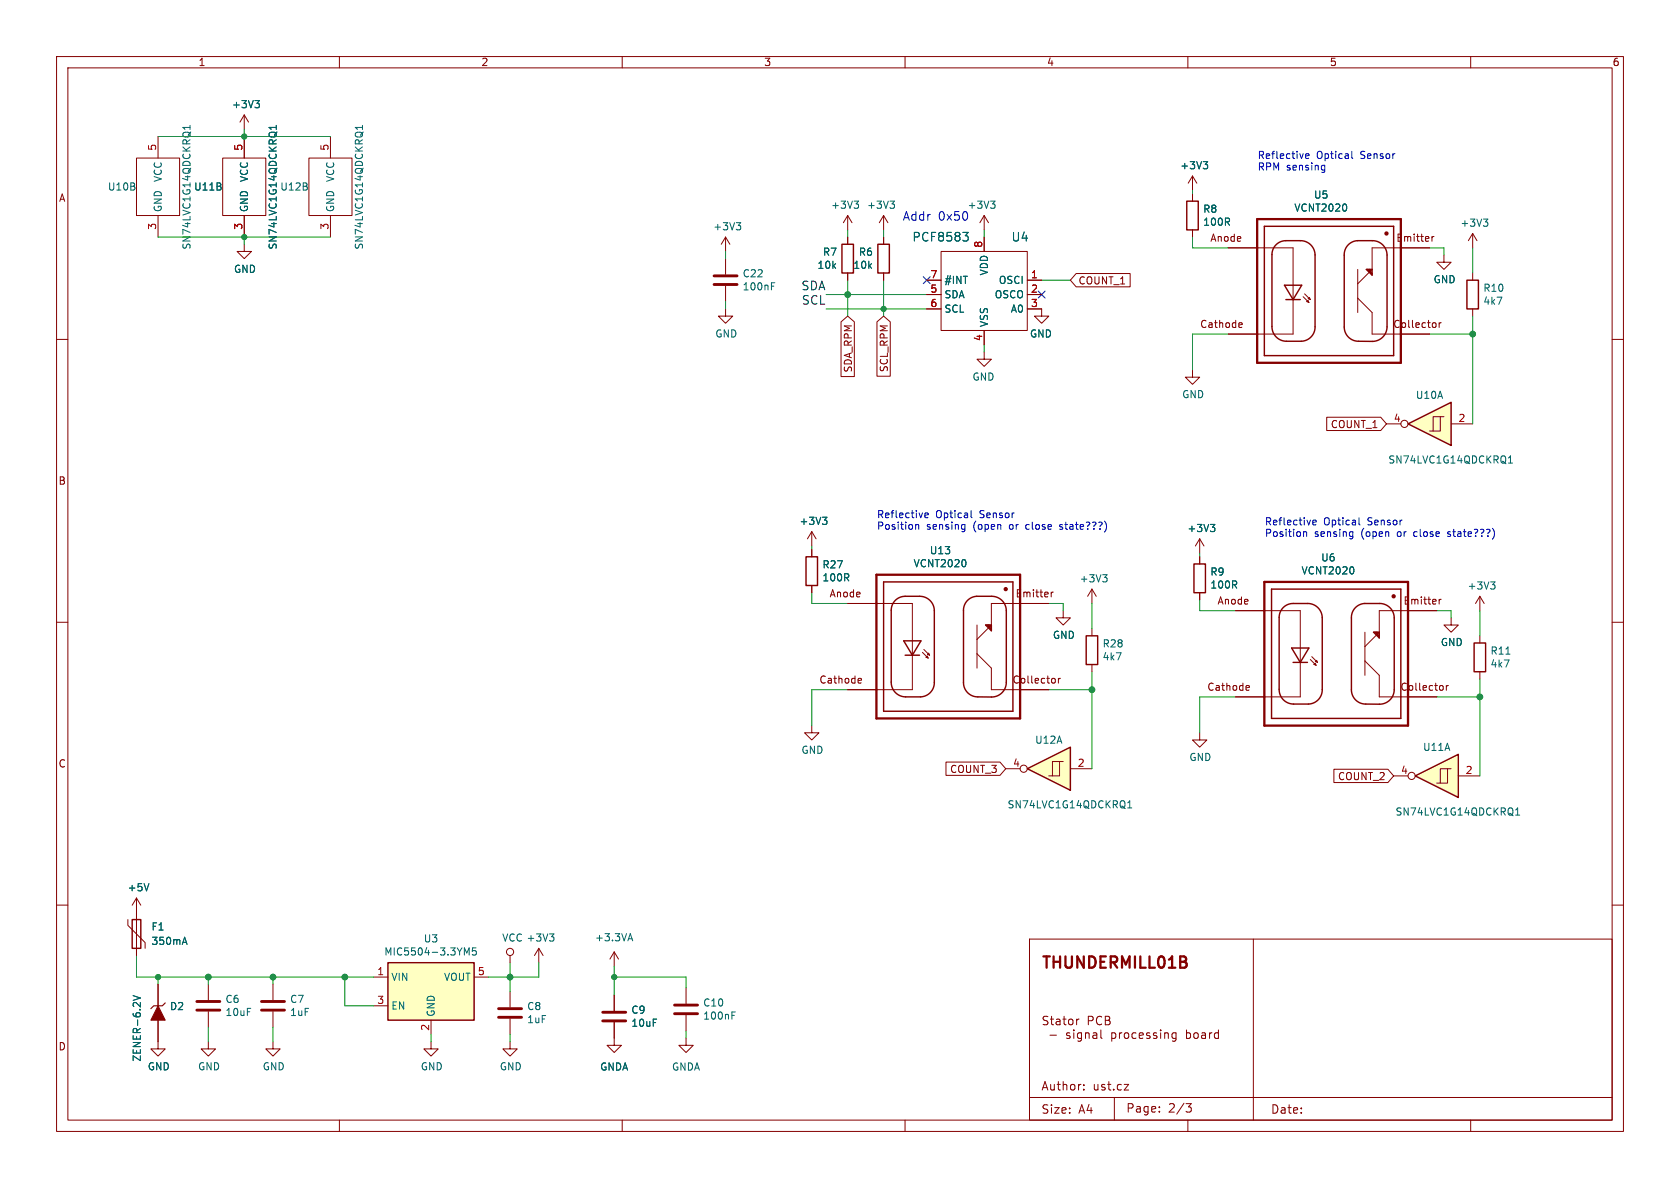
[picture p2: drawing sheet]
<svg xmlns="http://www.w3.org/2000/svg" width="297mm" height="210mm" viewBox="0 0 297 210" stroke-linecap="round" stroke-linejoin="round" font-family="sans-serif">
<g fill="none" stroke="#840000" stroke-width=".18">
<path d="M10 10h277v190h-277zM12 12h273v186h-273zM60 10v2M110 10v2M160 10v2M210 10v2M260 10v2M24.1 27.9h7.6v10.2h-7.6zM27.9 24.1v3.8M27.9 38.1v3.8M39.4 27.9h7.6v10.2h-7.6zM43.2 24.1v3.8"/>
<path d="M43.2 38.1v3.8M10 60h2M43.2 43.2v1.3h1.2l-1.2 1.2-1.3-1.2h1.3M285 60h2M174 62.2v1.3h-1.3l1.3 1.3 1.3-1.3h-1.3M143.5 94v2.5M143.5 97.2v1.2M143.5 94l-.8 1.3M143.5 94l.8 1.3M10 110h2M143.5 103.5v1.3M149.9 106.7h11.4v15.2h-11.4"/>
<path d="M151.9 119.9l.3 .1 .1 .2-.6 .1M163.1 115.3l1 1M163.3 114.8l1 1M163.7 116.2l.2-.2 .2 .3zM164 115.7l.2-.2 .1 .3zM172.7 115.6l2.6 2.5v3.8h10.1M172.7 110.5v7.6M174.8 110.5h.2v.2M185.4 106.7h-10.1v3.8l-2.6 2.5M185.8 104.7v.8M186.2 104.7l-.4 .2M186.4 120l.2 .2-.2 .5"/>
<path d="M187.1 119.9v.9M187.5 119.9l-.4 .3M188 108v1.2h1.2l-1.2 1.3-1.3-1.3h1.3M193 104.1v2.6M193 111.1v1.3M193 117.5v1.2M193 104.1l-.7 1.3M193 104.1l.8 1.3M285 110h2M143.5 128.3v1.2h1.3l-1.3 1.3-1.3-1.3h1.3M152.2 120.7l-.3 .1M10 160h2"/>
<path d="M285 160h2M36.8 174v2.8M36.8 178.8v2.8M48.3 174v2.8M48.3 178.8v2.8M182 166h103v32h-103zM185.3 179.7h-.6l-.3 .2 .1 .4 .5 .1M185.9 179.7v1.2M188.1 179.7v1.2M194.8 179.8a.6 .6 0 0 0-.8 0 .6 .6 0 0 0-.2 .7M221.6 166v32M36.8 184.2v1.2h1.3l-1.3 1.3-1.2-1.3h1.2"/>
<path d="M48.3 184.2v1.2h1.2l-1.2 1.3-1.3-1.3h1.3M60 198v2M110 198v2M160 198v2M182 194h103M185.7 180.2h.6M186.8 180.2h.5l.1 1M187.9 180.2h.6M188.9 180.4l.3-.2h.3l.2 .2M189.2 183.4l-.2 .2-.5-.1M189.8 182.6v1M190.3 180.2v1"/>
<path d="M190.8 180.2h-.3l-.2 .2M191.2 182.6h-.4l-.3 .3v.4l.1 .2h.6M191.2 182.6v1.2l-.3 .3-.4-.1M191.6 192.6v.1M191.6 191.8v.1M191.9 182.6v1M192.5 182.8v.8M193 180.4l.3-.2-.1-.4-.2-.1h-.6v1.5M193.2 183.4l.2 .2 .5-.1M193.9 182.8v.8M194.6 183.4l.2 .2M195.4 180.4h.5"/>
<path d="M195.9 180.4l.3-.3-.1-.3-.2-.1h-.5v1.5M195.9 180.4h.2M196.5 182.6v1.5M197 182.6l.3 .3v.4l-.3 .3-.5-.1M197 194v4M197.9 182.6v1M198.3 182.6h-.3l-.1 .3M198.7 191.7h.8l-.8 1h.8M198.8 182.7l.2-.1 .5 .1v.6l-.1 .2-.4 .1-.2-.2zM200.8 182.6h-.4l-.3 .3v.4l.2 .2h.5M201.9 182.6h-.3l-.2 .2 .1 .7 .4 .1M202.1 182.9l-.7 .2"/>
<path d="M205 196.5v.1M205 195.7v.1M207.9 183.8l-.3 .3-.3-.1M209.7 195.1h.9l-.5 .6 .4 .1 .1 .5-.3 .3h-.4M209.8 182.1v1.5M209.8 183.5l.1 .1M209.9 182.6h-.1M210 198v2M260 198v2"/>
</g>
<g fill="none" stroke="#840000" stroke-width=".25">
<path d="M142.5 98.4h2v5.1h-2zM156.2 102.9h22.9v22.8h-22.9zM158.3 106.2a2.47 2.47 0 0 1 1.7-.8h2.6a2.57 2.57 0 0 1 2.6 2.5v12.7a2.52 2.52 0 0 1-2.5 2.6h-2.6a2.57 2.57 0 0 1-2.5-2.6v-12.7a2.46 2.46 0 0 1 .7-1.7zM159.8 113.3h3l-1.5 2.5zM160 115.8h2.6M171 106.2a2.47 2.47 0 0 1 1.7-.8h2.6a2.57 2.57 0 0 1 2.6 2.6v12.7a2.59 2.59 0 0 1-2.6 2.5h-2.4a2.51 2.51 0 0 1-2.6-2.5v-12.7a2.47 2.47 0 0 1 .7-1.8zM174.2 110.5h1.1v1zM174.5 110.5l.8 .8M174.8 110.7h.2v.3M192 112.4h2.1v5.1h-2.1z"/>
<circle cx="177.8" cy="104.1" r=".25"/>
<circle cx="177.8" cy="104.1" r=".13"/>
</g>
<path d="M34.8 178.6h4.1M34.8 177h4.1M46.2 178.6h4.1M46.2 177h4.1" fill="none" stroke="#840000" stroke-width=".51"/>
<path d="M33.6 22.2v.7M33.6 22.5h-1.3l.4 .4M48.8 22.5h-1.2l.3 .4M48.8 22.2v.7M145.4 91.4h.8l-.4 .5M145.9 91.9l.3 .3v.3l-.3 .2M170.7 99.2v.8M194.9 101.6h.8l-.4 .5M195.5 102.1l.2 .2v.3l-.2 .3" fill="none" stroke="#006464" stroke-width=".18"/>
<path d="M154.9 101.6h25.4v25.4h-25.4z" fill="none" stroke="#840000" stroke-width=".41"/>
<path d="M181.6 135.9l7.6-3.8v7.6z" fill="#ffffc2"/>
<path d="M148.8 43.2h2.1v5.1h-2.1zM155.2 43.2h2v5.1h-2zM181.6 135.9l7.6-3.8v7.6z" fill="none" stroke="#840000" stroke-width=".25"/>
<g fill="none" stroke="#840000" stroke-width=".18">
<path d="M149.9 38.1v2.5M149.9 38.1l.7 1.3M149.9 38.1l-.8 1.3M156.2 38.1v2.5M156.2 38.1l.8 1.3M156.2 38.1l-.8 1.3M128.3 54.6v1.3h1.2l-1.2 1.3-1.3-1.3h1.3M128.3 41.9l-.8 1.3M128.3 41.9v2.6M128.3 45.7v2.8M128.3 50.5v2.8M128.3 41.9l.7 1.3"/>
<path d="M149.9 41.9v1.3M149.9 48.3v1.2M156.2 41.9v1.3M156.2 48.3v1.2M177.8 135.9h2.5M187.3 134.6v2.6h-1.2M188 134.6h-1.9v2.6h-.7M189.2 135.9h3.8"/>
<circle cx="181" cy="135.9" r=".63"/>
</g>
<path d="M130.2 39.4h.7l-.4 .4M130.7 39.8l.2 .3v.3l-.2 .2M151 35.6h.8l-.4 .4M151.5 36l.3 .3v.3l-.3 .2M157.3 35.6h.8l-.4 .4M157.9 36l.2 .3v.3l-.2 .2M136.4 50.6h.4M136.4 50h.6M199.4 142.8h.7M199.4 141.9l.3-.4v1.3" fill="none" stroke="#006464" stroke-width=".18"/>
<path d="M126.2 50.3h4.1M126.2 48.8h4.1" fill="none" stroke="#840000" stroke-width=".51"/>
<path d="M248.9 74.9l7.6-3.8v7.6z" fill="#ffffc2"/>
<g fill="none" stroke="#840000" stroke-width=".25">
<path d="M248.9 74.9l7.6-3.8v7.6zM211.1 99.7h2v5.1h-2zM224.8 104.1h22.8v22.9h-22.8zM226.8 107.4a2.47 2.47 0 0 1 1.8-.7h2.5a2.57 2.57 0 0 1 2.7 2.5v12.7a2.52 2.52 0 0 1-2.5 2.6h-2.6a2.57 2.57 0 0 1-2.6-2.7v-12.7a2.46 2.46 0 0 1 .7-1.7zM228.3 114.6h3.1l-1.5 2.5zM228.6 117.1h2.5M239.6 107.5a2.47 2.47 0 0 1 1.6-.8h2.7a2.57 2.57 0 0 1 2.6 2.5v12.7a2.59 2.59 0 0 1-2.6 2.6h-2.4a2.51 2.51 0 0 1-2.6-2.6v-12.7a2.47 2.47 0 0 1 .7-1.7zM242.8 111.8h1v1zM243.1 111.8l.7 .7M243.3 112h.3v.3M260.6 113.7h2v5h-2z"/>
<circle cx="246.4" cy="105.4" r=".25"/>
<circle cx="246.4" cy="105.4" r=".13"/>
</g>
<g fill="none" stroke="#840000" stroke-width=".18">
<path d="M245.1 74.9h2.5M254.6 73.7v2.5h-1.2M255.3 73.7h-1.9v2.5h-.7M256.5 74.9h3.8M212.1 95.3v2.5M212.1 98.4v1.3M212.1 95.3l-.8 1.2M212.1 95.3l.8 1.2M212.1 104.8v1.2M218.4 108h11.5v15.2h-11.5M231.6 116.6l1.1 1M231.9 116.1l1 1"/>
<path d="M232.3 117.4l.2-.2 .2 .4zM232.5 116.9l.3-.2 .1 .4zM241.3 116.8l2.5 2.6v3.8h10.2M241.3 111.8v7.6M243.3 111.8h.3v.2M254 108h-10.2v3.8l-2.5 2.5M254.4 105.9v.9M254.8 105.9l-.4 .3M261.6 105.4l-.7 1.3M261.6 105.4v2.6M261.6 112.4v1.3M261.6 118.7v1.3"/>
<path d="M261.6 105.4l.8 1.3M212.1 129.5v1.3h1.3l-1.3 1.3-1.3-1.3h1.3M220.5 121.2h.3l.1 .3-.6 .1M220.8 122h-.3M255 121.2l.1 .2-.1 .6M255.7 121.2v.8M256.1 121.2l-.4 .2"/>
<circle cx="248.3" cy="74.9" r=".63"/>
</g>
<path d="M214 92.7h.8l-.5 .5M214.5 93.2l.3 .2v.3l-.3 .3M266.7 81.9h.7M266.7 81l.3-.4v1.3M239.3 100.4v.8M263.5 102.9h.8l-.4 .4M264.1 103.3l.2 .3v.3l-.2 .2M266.2 115.6h.8" fill="none" stroke="#006464" stroke-width=".18"/>
<path d="M223.5 102.9h25.4v25.4h-25.4z" fill="none" stroke="#840000" stroke-width=".41"/>
<path d="M250.2 137.2l7.6-3.8v7.6z" fill="#ffffc2"/>
<g fill="none" stroke="#840000" stroke-width=".25">
<path d="M209.8 35.6h2v5h-2zM223.5 40h22.9v22.9h-22.9zM225.6 43.3a2.47 2.47 0 0 1 1.7-.8h2.6a2.57 2.57 0 0 1 2.6 2.6v12.7a2.52 2.52 0 0 1-2.5 2.5h-2.6a2.57 2.57 0 0 1-2.5-2.6v-12.7a2.46 2.46 0 0 1 .7-1.7zM227.1 50.4h3l-1.5 2.6zM227.3 53h2.6M238.3 43.3a2.47 2.47 0 0 1 1.7-.8h2.6a2.57 2.57 0 0 1 2.6 2.6v12.7a2.59 2.59 0 0 1-2.6 2.6l-2.4-.1a2.51 2.51 0 0 1-2.6-2.5v-12.7a2.47 2.47 0 0 1 .7-1.8zM241.6 47.6h1v1zM241.8 47.6l.8 .8M242.1 47.9h.2v.2M259.3 49.5h2.1v5.1h-2.1zM250.2 137.2l7.6-3.8v7.6zM23.4 162.6h1.5v5h-1.5z"/>
<path d="M68.6 170.2h15.2v10.1h-15.2z"/>
<circle cx="245.1" cy="41.3" r=".25"/>
<circle cx="245.1" cy="41.3" r=".13"/>
</g>
<g fill="none" stroke="#840000" stroke-width=".18">
<path d="M43.2 20.3l-.8 1.3M43.2 20.3v2.6M43.2 24.1v3.8M43.2 38.1v3.8M43.2 20.3l.7 1.3M54.6 27.9h7.6v10.2h-7.6zM58.4 24.1v3.8M58.4 38.1v3.8M174 38.1l.8 1.3M174 38.1v2.5M174 38.1l-.8 1.3M210.8 31.1v2.6"/>
<path d="M210.8 34.3v1.3M210.8 31.1l-.7 1.3M210.8 31.1l.8 1.3M148.7 56.9l1.2-1 1.1 1v9.7h-2.3zM149.9 41.9v1.3M149.9 48.3v1.2M155 56.9l1.2-1 1.2 1v9.6h-2.4zM156.2 41.9v1.3M156.2 48.3v1.2M163.8 49.5h2.6M163.8 52.1h2.6M163.8 54.6h2.6"/>
<path d="M166.4 44.5h15.2v13.9h-15.2zM174 41.9v2.6M174 58.4v2.6M181.6 54.6h2.5v1.3h-1.2l1.2 1.3 1.3-1.3h-1.3M181.6 49.5h2.5M181.6 52.1h2.5M190.2 48.4h9.6v2.3h-9.6l-1-1.2zM210.8 40.6v1.3M217.2 43.8h11.4v15.3h-11.4M219.2 57l.4 .1v.2l-.6 .2M219.6 57.8l-.4 .1M230.4 52.5l1 1"/>
<path d="M230.6 51.9l1 1.1M231 53.3l.2-.2 .2 .4zM231.3 52.8l.2-.2 .1 .4zM240 52.7l2.6 2.5v3.9h10.1M240 47.6v7.6M242.1 47.6h.2v.3M252.7 43.8h-10.1v3.8l-2.6 2.6M253.2 41.8v.9M253.5 41.8l-.3 .2M253.8 57.1l.1 .2-.1 .5M254.4 57v.9M254.8 57l-.4 .3"/>
<path d="M255.3 45.1v1.3h1.2l-1.2 1.2-1.3-1.2h1.3M260.3 41.3l-.7 1.2M260.3 41.3v2.5M260.3 48.3v1.2M260.3 54.6v1.3M260.3 41.3l.8 1.2M210.8 65.4v1.3h1.3l-1.3 1.2-1.3-1.2h1.3M234.5 73.8h9.6l1 1.1-1 1.2h-9.6zM143.5 97.2v1.2M212.1 98.4v1.3M143.5 103.5v1.3M149.9 106.7h5"/>
<path d="M180.3 106.7h5.1M212.1 104.8v1.2M218.4 108h5.1M248.9 108h5.1M256.5 109.2v1.3h1.3l-1.3 1.3-1.2-1.3h1.2M149.9 121.9h5M167.2 134.7h9.6l1 1.2-1 1.2h-9.6zM180.3 121.9h5.1M218.4 123.2h5.1M235.8 136h9.6l1 1.2-1 1.1h-9.6zM246.4 137.2h2.5M248.9 123.2h5.1"/>
<path d="M255.9 135.9v2.5h-1.3M256.5 135.9h-1.9v2.5h-.6M257.8 137.2h3.8M24.1 158.8v10.1M24.1 158.8l-.7 1.2M24.1 158.8l.8 1.2M22.6 162.6v1l3.1 3v1M27.9 174v3.8M66 172.7h2.6M66 177.8h2.6M83.8 172.7h2.6M90.2 168.9v1.3"/>
<path d="M90.2 175.3v2.8M95.2 167.6l-.7 1.3M95.2 167.6v2.6M95.2 167.6l.8 1.3M108.6 168.3l-.8 1.2M108.6 168.3v2.5M108.6 175.9v2.8M108.6 168.3l.7 1.2M121.3 174.6v2.8M121.3 179.5v2.7M27.9 180.3v5.1h1.3l-1.3 1.3-1.2-1.3h1.2M76.2 184.2v1.2h1.3l-1.3 1.3-1.3-1.3h1.3"/>
<path d="M76.2 180.3v2.6M90.2 184.2v1.2h1.2l-1.2 1.3-1.3-1.3h1.3M90.2 180.1v2.8M108.6 180.7v4.1h1.3l-1.3 1.3-1.3-1.3h1.3M121.3 183.5v1.3h1.3l-1.3 1.3-1.3-1.3h1.3"/>
<circle cx="249.6" cy="137.2" r=".63"/>
<circle cx="90.2" cy="168.3" r=".63"/>
</g>
<g fill="none" stroke="#006464" stroke-width=".18">
<path d="M45.1 17.8h.8l-.5 .5M45.6 18.3l.3 .2v.3l-.3 .2M48.8 22.5h-1.2l.3 .4M48.8 22.2v.7M64.1 22.2v.7M64.1 22.5h-1.3l.4 .4M175.1 35.6h.8l-.4 .4M175.7 36l.2 .3v.3l-.2 .2M212.7 28.6h.8l-.4 .5M213.3 29.1l.2 .2v.3l-.2 .2M238 36.3v.8M262.2 38.7h.8l-.4 .5"/>
<path d="M262.8 39.2l.2 .3v.3l-.2 .2M170.2 41.1h1l-.5 .6 .4 .1 .1 .5-.3 .3h-.5M145.4 91.4h.8l-.4 .5M145.9 91.9l.3 .3v.3l-.3 .2M170.7 99.2v.8M214 92.7h.8l-.5 .5M214.5 93.2l.3 .2v.3l-.3 .3M239.3 100.4v.8M26.3 156.2l-.4 1.3M267.9 144.1h.8M267.9 143.2l.4-.4v1.3M23.5 176l1.3 .4-1.3 .4"/>
<path d="M32.3 166.6h.6M32.6 165.7l.5 1.2M82.1 167.6l.4 .9 .4-.9v1.2M84.2 167.6h-.7v.6l.2-.2 .4 .1 .1 .2v.4l-.2 .1-.5-.1M97.1 165.1h.8l-.4 .5M97.7 165.6l.2 .2v.3l-.2 .3M111.1 166h.6M111.4 165l.5 1.3M129.4 179.5h.4M129.4 178.9h.6"/>
</g>
<path d="M222.2 38.7h25.4v25.4h-25.4z" fill="none" stroke="#840000" stroke-width=".41"/>
<path d="M29.2 177.3l-.5 .5h-1.5l-.5 .5" fill="none" stroke="#840000" stroke-width=".2"/>
<path d="M27.9 177.8l1.3 2.5h-2.5z" fill="#840000" stroke="#840000" stroke-width=".18"/>
<path d="M88.1 179.8h4.1M88.1 178.3h4.1M106.6 178.9h4M119.3 179.2h4M119.3 177.7h4M106.6 180.5h4" fill="none" stroke="#840000" stroke-width=".51"/>
<path d="M68.6 170.2h15.2v10.1h-15.2z" fill="#ffffc2" stroke="#ffffc2" stroke-width=".18"/>
<g fill="none" stroke="#0000c2" stroke-width=".18">
<path d="M230.8 27.6l.6-.1v-.3h-.4l-.2 .2 .1 .6h.5M233.8 29.2l.4 .1M234.2 29.2v1l-.2 .3M234.2 30l-.4 .1M239 26.8v1l.2 .2M161.9 92.7v.9M161.9 92.8l.2-.1 .3 .1v.8M163.5 91.1l.6-.1v-.3h-.4l-.2 .2 .1 .6h.5M170.2 92.7l.4 .1M170.6 92.7v1l-.3 .3M170.6 93.5l-.4 .1M171.7 90.3v1l.2 .2"/>
<path d="M187.3 93.5l.2 .1M187.5 92.7l-.2 .2 .2 .2M230.5 94v.8M230.5 94.1l.1-.1 .3 .1 .1 .7M232.1 92.4l.6-.2-.1-.2-.3-.1-.2 .2v.6h.5M238.8 94l.4 .1M239.2 94v1l-.3 .3M239.2 94.8h-.4M240.3 91.5v1.1l.1 .2M255.9 94.8h.1M256.1 94l-.2 .2 .2 .2"/>
</g>
<g fill="none" stroke="#009600" stroke-width=".18">
<path d="M27.9 24.1h30.5M43.2 22.9v1.2M210.8 33.7v.6M27.9 41.9h30.5M43.2 41.9v1.3M128.3 44.5v1.2M128.3 53.3v1.3M146 54.6h17.8M146 52.1h17.8M149.9 40.6v1.3M149.9 49.5v6.4M156.2 40.6v1.3"/>
<path d="M156.2 49.5v6.4M174 40.6v1.3M184.1 49.5h5.1M210.8 41.9v1.9h6.4M217.2 59.1h-6.4v6.3M252.7 59.1h7.6M252.7 43.8h2.6v1.3M260.3 43.8v4.5M260.3 55.9v19M174 61v1.2M143.5 96.5v.7M212.1 97.8v.6"/>
<path d="M143.5 104.8v1.9h6.4M185.4 106.7h2.6v1.3M193 106.7v4.4M193 118.7v17.2M212.1 106v2h6.3M254 108h2.5v1.2M261.6 108v4.4M149.9 121.9h-6.4v6.4M185.4 121.9h7.6M218.4 123.2h-6.3v6.3M254 123.2h7.6M261.6 120v17.2"/>
<path d="M24.1 168.9v3.8h41.9M27.9 172.7v1.3M36.8 172.7v1.3M48.3 172.7v1.3M61 172.7v5.1h5M90.2 170.2v5.1M95.2 170.2v2.5h-8.8M108.6 172.7h12.7v1.9M108.6 170.8v5.1M36.8 181.6v2.6M48.3 181.6v2.6M76.2 182.9v1.3"/>
<path d="M90.2 182.9v1.3M121.3 182.2v1.3"/>
</g>
<path d="M163.2 48.9l1.2 1.2M164.4 48.9l-1.2 1.2M183.5 51.5l1.3 1.2M184.8 51.5l-1.3 1.2" fill="none" stroke="#000084" stroke-width=".18"/>
<g fill="#009600" stroke="#009600" stroke-width=".18">
<circle cx="61" cy="172.7" r=".51"/>
<circle cx="90.2" cy="172.7" r=".51"/>
<circle cx="108.6" cy="172.7" r=".46"/>
<circle cx="149.9" cy="52.1" r=".51"/>
<circle cx="156.2" cy="54.6" r=".46"/>
<circle cx="193" cy="121.9" r=".51"/>
<circle cx="48.3" cy="172.7" r=".51"/>
<circle cx="43.2" cy="41.9" r=".46"/>
<circle cx="43.2" cy="24.1" r=".46"/>
<circle cx="36.8" cy="172.7" r=".51"/>
<circle cx="27.9" cy="172.7" r=".46"/>
<circle cx="260.3" cy="59.1" r=".51"/>
<circle cx="261.6" cy="123.2" r=".51"/>
</g>
<text font-size="2.8" fill="#840000" x="184" y="171.8">THUNDERMILL01B</text>
<g font-size="2.1" fill="#0000c2">
<text x="159.5" y="39.1">Addr</text>
<text x="165.9" y="39.1">0x50</text>
</g>
<g font-size="2.1" fill="#006464">
<text x="161.2" y="42.9">PCF8583</text>
<text x="178.7" y="42.9">U4</text>
</g>
<g font-size="2.1" fill="#0f0f0f">
<text x="141.6" y="51.4">SDA</text>
<text x="141.7" y="54">SCL</text>
</g>
<g font-size="2.1" fill="#840000">
<text x="184" y="182.7">Stator</text>
<text x="192.1" y="182.7">PCB</text>
<text x="202.3" y="182.7">signal</text>
<text x="210.4" y="182.7">processing</text>
<text x="184" y="193">Author:</text>
<text x="184" y="197.1">Size:</text>
<text x="190.7" y="197.1">A4</text>
<text x="193.2" y="193">ust.cz</text>
<text x="199" y="196.9">Page:</text>
<text x="206.5" y="196.9">2/3</text>
<text x="224.6" y="197.1">Date:</text>
</g>
<g font-size="1.8" fill="#840000">
<text x="35" y="11.9">1</text>
<text x="85" y="11.9">2</text>
<text x="135" y="11.9">3</text>
<text x="185" y="11.9">4</text>
<text x="235" y="11.9">5</text>
<text x="285" y="11.9">6</text>
<text x="10.3" y="35.9">A</text>
<text x="213.9" y="42.9">Anode</text>
<text x="246.8" y="42.9">Emitter</text>
<text x="190.6" y="50.5">COUNT_1</text>
<text x="212.1" y="58.2">Cathode</text>
<text x="246.2" y="58.2">Collector</text>
<text x="150.8" y="65.9" transform="rotate(-90 150.8 65.9)">SDA_RPM</text>
<text x="157.2" y="65.9" transform="rotate(-90 157.2 65.9)">SCL_RPM</text>
<text x="235.2" y="75.9">COUNT_1</text>
<text x="10.3" y="85.9">B</text>
<text x="146.6" y="105.8">Anode</text>
<text x="179.4" y="105.8">Emitter</text>
<text x="215.1" y="107.1">Anode</text>
<text x="248" y="107.1">Emitter</text>
<text x="144.8" y="121.1">Cathode</text>
<text x="178.9" y="121.1">Collector</text>
<text x="213.3" y="122.3">Cathode</text>
<text x="247.5" y="122.3">Collector</text>
<text x="10.3" y="135.9">C</text>
<text x="167.9" y="136.8">COUNT_3</text>
<text x="236.4" y="138.1">COUNT_2</text>
<text x="10.3" y="185.9">D</text>
</g>
<g font-size="1.8" fill="#006464">
<text x="40.9" y="19.3">+3V3</text>
<text x="19" y="33.9">U10B</text>
<text x="28.8" y="32.3" transform="rotate(-90 28.8 32.3)">VCC</text>
<text x="34.2" y="33.9">U11B</text>
<text x="44" y="32.3" transform="rotate(-90 44 32.3)">VCC</text>
<text x="49.5" y="33.9">U12B</text>
<text x="59.3" y="32.3" transform="rotate(-90 59.3 32.3)">VCC</text>
<text x="208.6" y="30.1">+3V3</text>
<text x="232.2" y="35.3">U5</text>
<text x="28.8" y="37.6" transform="rotate(-90 28.8 37.6)">GND</text>
<text x="44" y="37.6" transform="rotate(-90 44 37.6)">GND</text>
<text x="59.3" y="37.6" transform="rotate(-90 59.3 37.6)">GND</text>
<text x="126" y="40.9">+3V3</text>
<text x="146.8" y="37.1">+3V3</text>
<text x="153.2" y="37.1">+3V3</text>
<text x="212.6" y="40.1">100R</text>
<text x="212.6" y="37.8">R8</text>
<text x="228.7" y="37.6">VCNT2020</text>
<text x="258.1" y="40.3">+3V3</text>
<text x="33.9" y="44.2" transform="rotate(-90 33.9 44.2)">SN74LVC1G14QDCKRQ1</text>
<text x="49.1" y="44.2" transform="rotate(-90 49.1 44.2)">SN74LVC1G14QDCKRQ1</text>
<text x="64.4" y="44.2" transform="rotate(-90 64.4 44.2)">SN74LVC1G14QDCKRQ1</text>
<text x="144.4" y="47.7">10k</text>
<text x="145.4" y="45.4">R7</text>
<text x="150.8" y="47.7">10k</text>
<text x="151.7" y="45.4">R6</text>
<text x="41.3" y="48.4">GND</text>
<text x="131.2" y="51.5">100nF</text>
<text x="131.2" y="49.2">C22</text>
<text x="166.9" y="52.9">SDA</text>
<text x="166.9" y="50.4">#INT</text>
<text x="174.9" y="48.8" transform="rotate(-90 174.9 48.8)">VDD</text>
<text x="175.8" y="52.9">OSCO</text>
<text x="176.5" y="50.4">OSCI</text>
<text x="253.3" y="50.3">GND</text>
<text x="262.1" y="51.8">R10</text>
<text x="126.4" y="59.9">GND</text>
<text x="166.9" y="55.5">SCL</text>
<text x="174.9" y="57.9" transform="rotate(-90 174.9 57.9)">VSS</text>
<text x="178.6" y="55.5">A0</text>
<text x="182" y="59.9">GND</text>
<text x="262.1" y="54.1">4k7</text>
<text x="171.8" y="67.5">GND</text>
<text x="208.9" y="70.6">GND</text>
<text x="250.2" y="70.7">U10A</text>
<text x="245.3" y="82.1">SN74LVC1G14QDCKRQ1</text>
<text x="141.2" y="93">+3V3</text>
<text x="209.8" y="94.3">+3V3</text>
<text x="145.3" y="100.7">R27</text>
<text x="161.4" y="100.5">VCNT2020</text>
<text x="164.3" y="98.2">U13</text>
<text x="213.9" y="101.9">R9</text>
<text x="230" y="101.7">VCNT2020</text>
<text x="233.5" y="99.4">U6</text>
<text x="145.3" y="103">100R</text>
<text x="190.8" y="103.1">+3V3</text>
<text x="213.9" y="104.2">100R</text>
<text x="259.4" y="104.4">+3V3</text>
<text x="186" y="113.1">GND</text>
<text x="194.8" y="116.9">4k7</text>
<text x="194.8" y="114.6">R28</text>
<text x="254.6" y="114.4">GND</text>
<text x="263.4" y="115.9">R11</text>
<text x="263.4" y="118.2">4k7</text>
<text x="182.9" y="131.7">U12A</text>
<text x="141.6" y="133.5">GND</text>
<text x="210.2" y="134.7">GND</text>
<text x="251.5" y="132.9">U11A</text>
<text x="178" y="143.1">SN74LVC1G14QDCKRQ1</text>
<text x="246.6" y="144.4">SN74LVC1G14QDCKRQ1</text>
<text x="22.5" y="157.8">+5V</text>
<text x="26.7" y="164.7">F1</text>
<text x="26.7" y="167.2">350mA</text>
<text x="74.8" y="166.8">U3</text>
<text x="88.7" y="166.6">VCC +3V3</text>
<text x="105.1" y="166.6">+3.3VA</text>
<text x="67.8" y="169.1">MIC5504-3.3YM5</text>
<text x="69.1" y="173.6">VIN</text>
<text x="78.4" y="173.6">VOUT</text>
<text x="30" y="178.8">D2</text>
<text x="39.8" y="177.5">C6</text>
<text x="39.8" y="179.8">10uF</text>
<text x="51.2" y="177.5">C7</text>
<text x="51.2" y="179.8">1uF</text>
<text x="69.1" y="178.7">EN</text>
<text x="77.1" y="179.8" transform="rotate(-90 77.1 179.8)">GND</text>
<text x="93.1" y="178.8">C8</text>
<text x="111.5" y="179.4">C9</text>
<text x="124.2" y="178.1">C10</text>
<text x="93.1" y="181.1">1uF</text>
<text x="111.5" y="181.7">10uF</text>
<text x="124.2" y="180.4">100nF</text>
<text x="25.1" y="187.8" transform="rotate(-90 25.1 187.8)">ZENER-6.2V</text>
<text x="26" y="189.4">GND</text>
<text x="34.9" y="189.4">GND</text>
<text x="46.4" y="189.4">GND</text>
<text x="74.3" y="189.4">GND</text>
<text x="88.3" y="189.4">GND</text>
<text x="106" y="189.5">GNDA</text>
<text x="118.7" y="189.5">GNDA</text>
</g>
<g font-size="1.8" fill="#a90000">
<text x="27.7" y="26.7" transform="rotate(-90 27.7 26.7)">5</text>
<text x="42.9" y="26.7" transform="rotate(-90 42.9 26.7)">5</text>
<text x="58.2" y="26.7" transform="rotate(-90 58.2 26.7)">5</text>
<text x="27.7" y="40.7" transform="rotate(-90 27.7 40.7)">3</text>
<text x="42.9" y="40.7" transform="rotate(-90 42.9 40.7)">3</text>
<text x="58.2" y="40.7" transform="rotate(-90 58.2 40.7)">3</text>
<text x="173.7" y="43.9" transform="rotate(-90 173.7 43.9)">8</text>
<text x="164.4" y="51.8">5</text>
<text x="164.4" y="49.3">7</text>
<text x="182.2" y="49.3">1</text>
<text x="182.2" y="51.8">2</text>
<text x="164.4" y="54.4">6</text>
<text x="182.2" y="54.4">3</text>
<text x="173.7" y="60.4" transform="rotate(-90 173.7 60.4)">4</text>
<text x="246.3" y="74.7">4</text>
<text x="257.7" y="74.7">2</text>
<text x="179" y="135.6">4</text>
<text x="190.4" y="135.6">2</text>
<text x="247.6" y="136.9">4</text>
<text x="259" y="136.9">2</text>
<text x="66.6" y="172.5">1</text>
<text x="84.4" y="172.5">5</text>
<text x="66.6" y="177.5">3</text>
<text x="75.9" y="182.3" transform="rotate(-90 75.9 182.3)">2</text>
</g>
<g font-size="1.8" fill="#0000c2">
<text x="222.2" y="28.2">Reflective</text>
<text x="232.7" y="28.2">Optical</text>
<text x="240.6" y="28.2">Sensor</text>
<text x="222.2" y="30.2">RPM sensing</text>
<text x="171" y="37.1">+3V3</text>
<text x="154.9" y="91.7">Reflective</text>
<text x="154.9" y="93.7">Position</text>
<text x="163.8" y="93.7">sensing</text>
<text x="165.4" y="91.7">Optical</text>
<text x="172.2" y="93.7">(open</text>
<text x="173.3" y="91.7">Sensor</text>
<text x="178.7" y="93.7">or</text>
<text x="181.8" y="93.7">close</text>
<text x="188" y="93.7">state???)</text>
<text x="223.5" y="93">Reflective</text>
<text x="223.5" y="95">Position</text>
<text x="232.4" y="95">sensing</text>
<text x="234" y="93">Optical</text>
<text x="240.7" y="95">(open</text>
<text x="241.9" y="93">Sensor</text>
<text x="247.3" y="95">or</text>
<text x="250.4" y="95">close</text>
<text x="256.6" y="95">state???)</text>
</g>
</svg>
